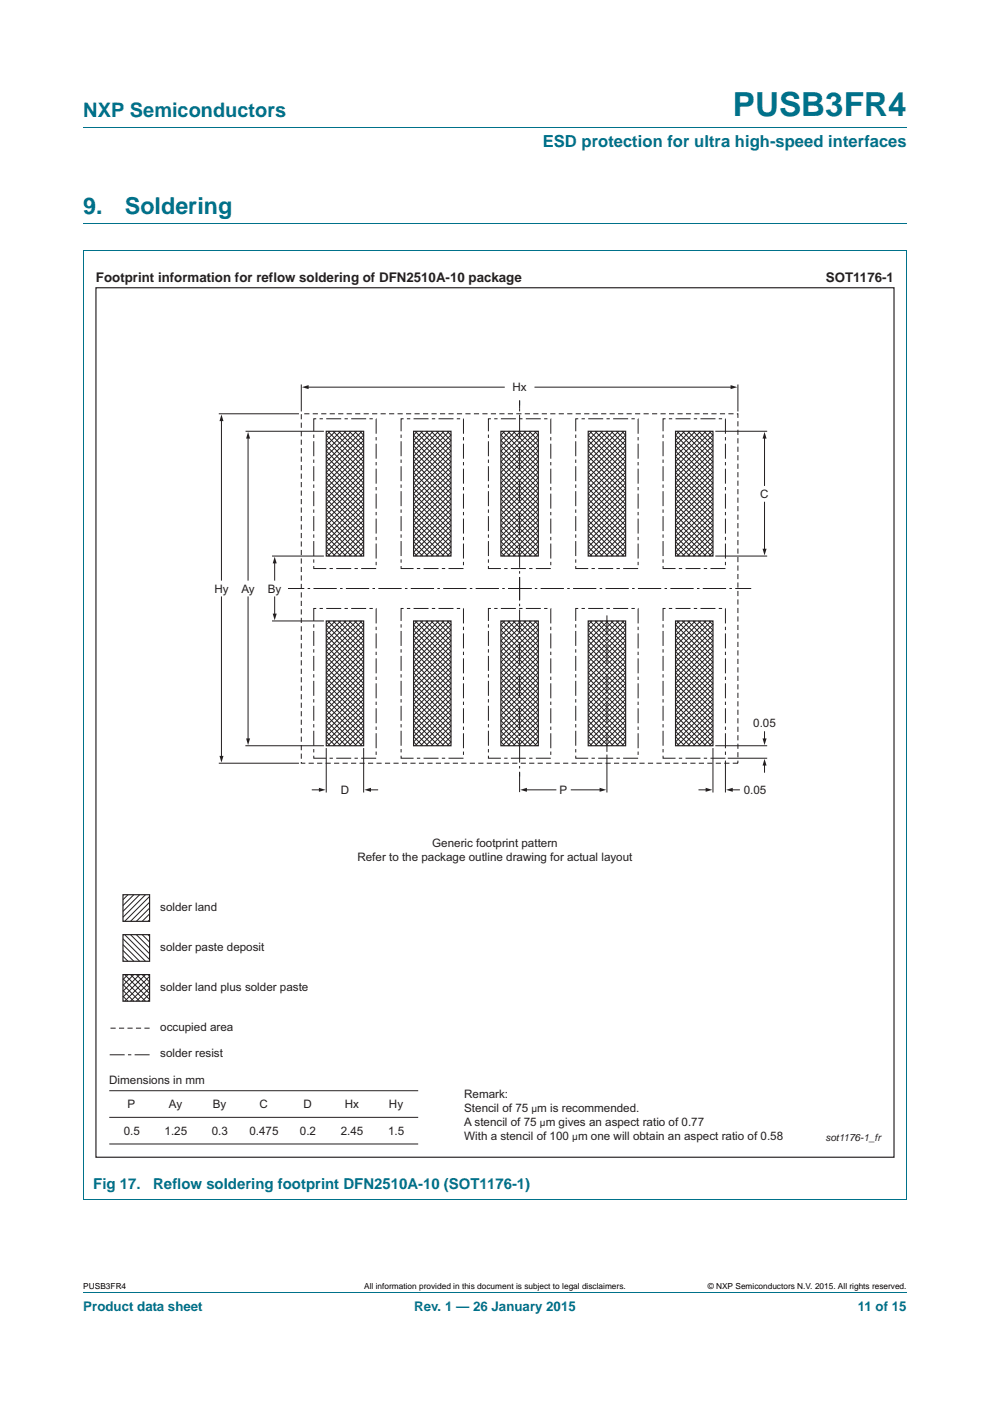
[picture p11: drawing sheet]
<svg xmlns="http://www.w3.org/2000/svg" width="210mm" height="297mm" viewBox="0 0 210 297" stroke-linecap="round" stroke-linejoin="round" font-family="sans-serif">
<path d="M17.7 27h174.6M17.6 53.1h174.7M17.7 47.4h174.6M17.7 53.1v201.2M192.3 53.1v201.2M17.6 254.3h174.7M17.7 273.9h174.6" fill="none" stroke="#00718a" stroke-width=".21"/>
<path d="M20.4 61h169.2v184.4h-169.2zM26.1 189.7h5.6v5.6h-5.6zM26.1 198.2h5.6v5.6h-5.6zM26.1 206.6h5.6v5.7h-5.6z" fill="none" stroke="#231f20" stroke-width=".25"/>
<path d="M31.7 218h-8.5" fill="none" stroke="#231f20" stroke-width=".21" stroke-dasharray="1.1 .7" stroke-linecap="butt"/>
<path d="M31.7 223.6h-8.5" fill="none" stroke="#231f20" stroke-width=".21" stroke-dasharray="3.2 .7 .7 .7" stroke-linecap="butt"/>
<g fill="none" stroke="#231f20" stroke-width=".21">
<path d="M69.2 99l7.9 7.9M69.2 95.6l7.9 8M69.5 91.4l7.6 7.6M70 91.4l-.8 .9 7.9 7.9M70.7 91.4l6.4 6.5M71.1 91.4l-1.9 2 7.9 7.9M71.8 91.4l5.3 5.4M72.3 91.4l-3.1 3.1 7.9 7.9M72.9 91.4l4.2 4.3M73.4 91.4l-4.2 4.2M74 91.4l3.1 3.1M74.5 91.4l-5.3 5.4 7.9 7.9"/>
<path d="M75.2 91.4l1.9 2M75.7 91.4l-6.5 6.5 7.9 7.9M76.3 91.4l.8 .9M76.8 91.4l-7.6 7.6M77.1 93.3l-7.9 8 7.9 7.9M77.1 94.5l-7.9 7.9 7.9 7.9M77.1 95.6l-7.9 7.9M77.1 96.7l-7.9 8 7.9 7.9M77.1 97.9l-7.9 7.9 7.9 7.9M77.1 99l-7.9 7.9M77.2 92.2l-8 8 7.9 7.9M87.7 99l8 7.9"/>
<path d="M87.7 95.6l8 8M88 91.4l7.7 7.6M88.5 91.4l-.8 .9 8 7.9M89.2 91.4l6.5 6.5M89.7 91.4l-2 2 8 7.9M90.3 91.4l5.4 5.4M90.8 91.4l-3.1 3.1 8 7.9M91.4 91.4l4.3 4.3M91.9 91.4l-4.2 4.2M92.6 91.4l3.1 3.1M93.1 91.4l-5.4 5.4 8 7.9M93.7 91.4l2 2"/>
<path d="M94.2 91.4l-6.5 6.5 8 7.9M94.8 91.4l.9 .9M95.3 91.4l-7.6 7.6M95.7 93.3l-8 8 8 7.9M95.7 94.5l-8 7.9 8 7.9M95.7 95.6l-8 7.9M95.7 96.7l-8 8 8 7.9M95.7 97.9l-8 7.9 8 7.9M95.7 99l-8 7.9M95.7 92.2l-8 8 8 7.9M106.2 99l8 7.9M106.2 95.6l8 8"/>
<path d="M106.6 91.4l7.6 7.6M107.1 91.4l-.9 .9 8 7.9M107.7 91.4l6.5 6.5M108.2 91.4l-2 2 8 7.9M108.8 91.4l5.4 5.4M109.3 91.4l-3.1 3.1 8 7.9M110 91.4l4.2 4.3M110.4 91.4l-4.2 4.2M111.1 91.4l3.1 3.1M111.6 91.4l-5.4 5.4 8 7.9M112.2 91.4l2 2M112.7 91.4l-6.5 6.5 8 7.9"/>
<path d="M113.3 91.4l.9 .9M113.5 82.1h41.7M113.8 91.4l-7.6 7.6M114.2 93.3l-8 8 8 7.9M114.2 94.5l-8 7.9 8 7.9M114.2 95.6l-8 7.9M114.2 96.7l-8 8 8 7.9M114.2 97.9l-8 7.9 8 7.9M114.2 99l-8 7.9M114.2 92.2l-8 8 8 7.9M124.8 99l7.9 7.9M124.8 95.6l7.9 8"/>
<path d="M125.1 91.4l7.6 7.6M125.6 91.4l-.8 .9 7.9 7.9M126.2 91.4l6.5 6.5M126.7 91.4l-1.9 2 7.9 7.9M127.3 91.4l5.4 5.4M127.8 91.4l-3 3.1 7.9 7.9M128.5 91.4l4.2 4.3M129 91.4l-4.2 4.2M129.6 91.4l3.1 3.1M130.1 91.4l-5.3 5.4 7.9 7.9M130.7 91.4l2 2M131.2 91.4l-6.4 6.5 7.9 7.9"/>
<path d="M131.9 91.4l.8 .9M132.4 91.4l-7.6 7.6M132.7 93.3l-7.9 8 7.9 7.9M132.7 94.5l-7.9 7.9 7.9 7.9M132.7 95.6l-7.9 7.9M132.7 96.7l-7.9 8 7.9 7.9M132.7 97.9l-7.9 7.9 7.9 7.9M132.7 99l-7.9 7.9M132.8 92.2l-8 8 7.9 7.9M143.3 99l7.9 7.9M143.3 95.6l7.9 8M143.6 91.4l7.6 7.6"/>
<path d="M144.1 91.4l-.8 .9 7.9 7.9M144.7 91.4l6.5 6.5M145.2 91.4l-1.9 2 7.9 7.9M145.9 91.4l5.3 5.4M146.4 91.4l-3.1 3.1 7.9 7.9M147 91.4l4.2 4.3M147.5 91.4l-4.2 4.2M148.1 91.4l3.1 3.1M148.6 91.4l-5.3 5.4 7.9 7.9M149.3 91.4l1.9 2M149.7 91.4l-6.4 6.5 7.9 7.9M150.4 91.4l.8 .9"/>
<path d="M150.9 91.4l-7.6 7.6M151.2 93.3l-7.9 8 7.9 7.9M151.2 94.5l-7.9 7.9 7.9 7.9M151.2 95.6l-7.9 7.9M151.2 96.7l-7.9 8 7.9 7.9M151.2 97.9l-7.9 7.9 7.9 7.9M151.2 99l-7.9 7.9M151.3 92.2l-8 8 7.9 7.9M69.2 106.9l7.9 8M69.2 103.5l7.9 8M69.2 111.4l6.5 6.5M69.2 114.8l3.1 3.1"/>
<path d="M77.1 100.1l-7.9 8 7.9 7.9M77.1 101.3l-7.9 7.9 8 8M77.1 102.4l-7.9 7.9 7.6 7.6M77.1 103.5l-7.9 7.9M77.1 104.6l-7.9 8 5.3 5.3M77.1 105.8l-7.9 7.9 4.2 4.2M77.1 106.9l-7.9 7.9M77.1 108l-7.9 8 1.9 1.9M77.1 109.2l-7.9 7.9 .8 .8M77.1 110.3l-7.6 7.6M77.1 111.4l-6.4 6.5M77.1 112.5l-5.3 5.4"/>
<path d="M77.1 114.8l-3.1 3.1M77.1 115.9l-1.9 2M77.1 117.1l-.8 .8M77.1 113.7l-4.2 4.2M87.7 111.4l6.5 6.5M87.7 106.9l8 8M87.7 103.5l8 8M87.7 114.8l3.1 3.1M95.7 100.1l-8 8 8 7.9M95.7 101.3l-8 7.9 8 8M95.7 102.4l-8 7.9 7.6 7.6M95.7 103.5l-8 7.9"/>
<path d="M95.7 104.6l-8 8 5.4 5.3M95.7 105.8l-8 7.9 4.2 4.2M95.7 106.9l-8 7.9M95.7 108l-8 8 2 1.9M95.7 109.2l-8 7.9 .8 .8M95.7 110.3l-7.7 7.6M95.7 111.4l-6.5 6.5M95.7 112.5l-5.4 5.4M95.7 114.8l-3.1 3.1M95.7 115.9l-2 2M95.7 117.1l-.9 .8M95.7 113.7l-4.3 4.2"/>
<path d="M106.2 111.4l6.5 6.5M106.2 106.9l8 8M106.2 103.5l8 8M106.2 114.8l3.1 3.1M114.2 112.5l-5.4 5.4M114.2 100.1l-8 8 8 7.9M114.2 101.3l-8 7.9 8 8M114.2 102.4l-8 7.9 7.6 7.6M114.2 103.5l-8 7.9M114.2 104.6l-8 8 5.4 5.3M114.2 105.8l-8 7.9 4.2 4.2M114.2 106.9l-8 7.9"/>
<path d="M114.2 108l-8 8 2 1.9M114.2 109.2l-8 7.9 .9 .8M114.2 110.3l-7.6 7.6M114.2 111.4l-6.5 6.5M114.2 114.8l-3.1 3.1M114.2 115.9l-2 2M114.2 117.1l-.9 .8M114.2 113.7l-4.2 4.2M124.8 111.4l6.4 6.5M124.8 106.9l7.9 8M124.8 103.5l7.9 8M124.8 114.8l3 3.1"/>
<path d="M132.7 103.5l-7.9 7.9M132.7 100.1l-7.9 8 7.9 7.9M132.7 101.3l-7.9 7.9 8 8M132.7 102.4l-7.9 7.9 7.6 7.6M132.7 104.6l-7.9 8 5.3 5.3M132.7 105.8l-7.9 7.9 4.2 4.2M132.7 106.9l-7.9 7.9M132.7 108l-7.9 8 1.9 1.9M132.7 109.2l-7.9 7.9 .8 .8M132.7 110.3l-7.6 7.6M132.7 111.4l-6.5 6.5M132.7 112.5l-5.4 5.4"/>
<path d="M132.7 114.8l-3.1 3.1M132.7 115.9l-2 2M132.7 117.1l-.8 .8M132.7 113.7l-4.2 4.2M143.3 111.4l6.4 6.5M143.3 106.9l7.9 8M143.3 103.5l7.9 8M143.3 114.8l3.1 3.1M151.2 100.1l-7.9 8 7.9 7.9M151.2 101.3l-7.9 7.9 8 8M151.2 102.4l-7.9 7.9 7.6 7.6M151.2 103.5l-7.9 7.9"/>
<path d="M151.2 104.6l-7.9 8 5.3 5.3M151.2 105.8l-7.9 7.9 4.2 4.2M151.2 106.9l-7.9 7.9M151.2 108l-7.9 8 1.9 1.9M151.2 109.2l-7.9 7.9 .8 .8M151.2 110.3l-7.6 7.6M151.2 111.4l-6.5 6.5M151.2 112.5l-5.3 5.4M151.2 114.8l-3.1 3.1M151.2 115.9l-1.9 2M151.2 117.1l-.8 .8M151.2 113.7l-4.2 4.2"/>
<path d="M69.2 138.1l7.9 7.9M69.2 133.6l7.9 7.9M69.5 131.7l7.6 7.6M70 131.7l-.8 .8 7.9 7.9M70.7 131.7l6.4 6.4M71.1 131.7l-1.9 1.9M71.8 131.7l5.3 5.3M72.3 131.7l-3.1 3 7.9 8M72.9 131.7l4.2 4.2M73.4 131.7l-4.2 4.2 7.9 7.9M74 131.7l3.1 3M74.5 131.7l-5.3 5.3 7.9 7.9"/>
<path d="M75.2 131.7l1.9 1.9M75.7 131.7l-6.5 6.4M76.3 131.7l.8 .8M76.8 131.7l-7.6 7.5 7.9 8M77.1 133.6l-7.9 7.9M77.1 134.7l-7.9 7.9 7.9 8M77.1 135.8l-7.9 8 7.9 7.9M77.1 137l-7.9 7.9M77.1 138.1l-7.9 7.9M77.1 139.2l-7.9 7.9 7.9 8M77.2 132.4l-8 8 7.9 7.9M87.7 138.1l8 7.9"/>
<path d="M87.7 133.6l8 7.9M88 131.7l7.7 7.6M88.5 131.7l-.8 .8 8 7.9M89.2 131.7l6.5 6.4M89.7 131.7l-2 1.9M90.3 131.7l5.4 5.3M90.8 131.7l-3.1 3 8 8M91.4 131.7l4.3 4.2M91.9 131.7l-4.2 4.2 8 7.9M92.6 131.7l3.1 3M93.1 131.7l-5.4 5.3 8 7.9M93.7 131.7l2 1.9"/>
<path d="M94.2 131.7l-6.5 6.4M94.8 131.7l.9 .8M95.3 131.7l-7.6 7.5 8 8M95.7 138.1l-8 7.9M95.7 133.6l-8 7.9M95.7 134.7l-8 7.9 8 8M95.7 135.8l-8 8 8 7.9M95.7 137l-8 7.9M95.7 139.2l-8 7.9 8 8M95.7 132.4l-8 8 8 7.9M106.2 138.1l8 7.9M106.2 133.6l8 7.9"/>
<path d="M106.6 131.7l7.6 7.6M107.1 131.7l-.9 .8 8 7.9M107.7 131.7l6.5 6.4M108.2 131.7l-2 1.9M108.8 131.7l5.4 5.3M109.3 131.7l-3.1 3 8 8M110 131.7l4.2 4.2M110.4 131.7l-4.2 4.2 8 7.9M111.1 131.7l3.1 3M111.6 131.7l-5.4 5.3 8 7.9M112.2 131.7l2 1.9M112.7 131.7l-6.5 6.4"/>
<path d="M113.3 131.7l.9 .8M113.8 131.7l-7.6 7.5 8 8M114.2 133.6l-8 7.9M114.2 134.7l-8 7.9 8 8M114.2 135.8l-8 8 8 7.9M114.2 137l-8 7.9 8 7.9M114.2 138.1l-8 7.9M114.2 139.2l-8 7.9 8 8M114.2 132.4l-8 8 8 7.9M124.8 138.1l7.9 7.9M124.8 133.6l7.9 7.9M125.1 131.7l7.6 7.6"/>
<path d="M125.6 131.7l-.8 .8 7.9 7.9M126.2 131.7l6.5 6.4M126.7 131.7l-1.9 1.9M127.3 131.7l5.4 5.3M127.8 131.7l-3 3 7.9 8M128.5 131.7l4.2 4.2M129 131.7l-4.2 4.2 7.9 7.9M129.6 131.7l3.1 3M130.1 131.7l-5.3 5.3 7.9 7.9M130.7 131.7l2 1.9M131.2 131.7l-6.4 6.4M131.9 131.7l.8 .8"/>
<path d="M132.4 131.7l-7.6 7.5 7.9 8M132.7 133.6l-7.9 7.9M132.7 134.7l-7.9 7.9 7.9 8M132.7 135.8l-7.9 8 7.9 7.9M132.7 137l-7.9 7.9 7.9 7.9M132.7 138.1l-7.9 7.9M132.7 139.2l-7.9 7.9 7.9 8M132.8 132.4l-8 8 7.9 7.9M143.3 138.1l7.9 7.9M143.3 133.6l7.9 7.9M143.6 131.7l7.6 7.6M144.1 131.7l-.8 .8 7.9 7.9"/>
<path d="M144.7 131.7l6.5 6.4M145.2 131.7l-1.9 1.9M145.9 131.7l5.3 5.3M146.4 131.7l-3.1 3 7.9 8M147 131.7l4.2 4.2M147.5 131.7l-4.2 4.2 7.9 7.9M148.1 131.7l3.1 3M148.6 131.7l-5.3 5.3 7.9 7.9M149.3 131.7l1.9 1.9M149.7 131.7l-6.4 6.4M150.4 131.7l.8 .8M150.9 131.7l-7.6 7.5 7.9 8"/>
<path d="M151.2 133.6l-7.9 7.9M151.2 134.7l-7.9 7.9 7.9 8M151.2 135.8l-7.9 8 7.9 7.9M151.2 137l-7.9 7.9 7.9 7.9M151.2 138.1l-7.9 7.9M151.2 139.2l-7.9 7.9 7.9 8M151.3 132.4l-8 8 7.9 7.9M69.2 146l7.9 7.9M69.2 144.9l7.9 7.9M69.2 141.5l7.9 7.9M69.2 149.4l8 8M69.2 152.8l5.3 5.3"/>
<path d="M69.2 157.3l.8 .8M77.1 147.1l-7.9 8 3.1 3M77.1 140.3l-7.9 8 7.9 7.9M77.1 141.5l-7.9 7.9M77.1 142.6l-7.9 7.9 7.6 7.6M77.1 143.7l-7.9 8 6.5 6.4M77.1 144.9l-7.9 7.9M77.1 146l-7.9 7.9 4.2 4.2M77.1 148.2l-7.9 8 1.9 1.9M77.1 149.4l-7.9 7.9M77.1 150.5l-7.6 7.6M77.1 151.6l-6.4 6.5"/>
<path d="M77.1 152.8l-5.3 5.3M77.1 155l-3.1 3.1M77.1 156.1l-1.9 2M77.1 157.3l-.8 .8M77.1 153.9l-4.2 4.2M87.7 146l8 7.9M87.7 144.9l8 7.9M87.7 141.5l8 7.9M87.7 149.4l8 8M87.7 152.8l5.4 5.3M87.7 157.3l.8 .8M95.7 140.3l-8 8 8 7.9"/>
<path d="M95.7 141.5l-8 7.9M95.7 142.6l-8 7.9 7.6 7.6M95.7 143.7l-8 8 6.5 6.4M95.7 144.9l-8 7.9M95.7 146l-8 7.9 4.2 4.2M95.7 147.1l-8 8 3.1 3M95.7 148.2l-8 8 2 1.9M95.7 149.4l-8 7.9M95.7 150.5l-7.7 7.6M95.7 151.6l-6.5 6.5M95.7 152.8l-5.4 5.3M95.7 155l-3.1 3.1"/>
<path d="M95.7 156.1l-2 2M95.7 157.3l-.9 .8M95.7 153.9l-4.3 4.2M106.2 146l8 7.9M106.2 149.4l8 8M106.2 152.8l5.4 5.3M106.2 153.9l4.2 4.2M106.2 157.3l.9 .8M106.2 141.5l8 7.9M114.2 140.3l-8 8 8 7.9M114.2 141.5l-8 7.9M114.2 142.6l-8 7.9 7.6 7.6"/>
<path d="M114.2 143.7l-8 8 6.5 6.4M114.2 144.9l-8 7.9M114.2 146l-8 7.9M114.2 147.1l-8 8 3.1 3M114.2 148.2l-8 8 2 1.9M114.2 149.4l-8 7.9M114.2 150.5l-7.6 7.6M114.2 151.6l-6.5 6.5M114.2 152.8l-5.4 5.3M114.2 155l-3.1 3.1M114.2 156.1l-2 2M114.2 157.3l-.9 .8"/>
<path d="M114.2 153.9l-4.2 4.2M124.8 146l7.9 7.9M124.8 141.5l7.9 7.9M124.8 149.4l8 8M124.8 152.8l5.3 5.3M124.8 153.9l4.2 4.2M124.8 157.3l.8 .8M132.7 140.3l-7.9 8 7.9 7.9M132.7 141.5l-7.9 7.9M132.7 142.6l-7.9 7.9 7.6 7.6M132.7 143.7l-7.9 8 6.4 6.4M132.7 144.9l-7.9 7.9"/>
<path d="M132.7 146l-7.9 7.9M132.7 147.1l-7.9 8 3 3M132.7 148.2l-7.9 8 1.9 1.9M132.7 149.4l-7.9 7.9M132.7 150.5l-7.6 7.6M132.7 151.6l-6.5 6.5M132.7 152.8l-5.4 5.3M132.7 155l-3.1 3.1M132.7 156.1l-2 2M132.7 157.3l-.8 .8M132.7 153.9l-4.2 4.2M143.3 146l7.9 7.9"/>
<path d="M143.3 141.5l7.9 7.9M143.3 149.4l8 8M143.3 152.8l5.3 5.3M143.3 153.9l4.2 4.2M143.3 157.3l.8 .8M151.2 140.3l-7.9 8 7.9 7.9M151.2 141.5l-7.9 7.9M151.2 142.6l-7.9 7.9 7.6 7.6M151.2 143.7l-7.9 8 6.4 6.4M151.2 144.9l-7.9 7.9M151.2 146l-7.9 7.9M151.2 147.1l-7.9 8 3.1 3"/>
<path d="M151.2 148.2l-7.9 8 1.9 1.9M151.2 149.4l-7.9 7.9M151.2 150.5l-7.6 7.6M151.2 151.6l-6.5 6.5M151.2 152.8l-5.3 5.3M151.2 155l-3.1 3.1M151.2 156.1l-1.9 2M151.2 157.3l-.8 .8M151.2 153.9l-4.2 4.2M26.1 199l4.8 4.8M26.4 198.2l5.3 5.2M27.1 189.7l-1 1.1"/>
<path d="M27.7 198.2l4 4M28.4 189.7l-2.3 2.3M28.9 198.2l2.8 2.8M29.6 189.7l-3.5 3.5M30.2 198.2l1.5 1.5M30.9 189.7l-4.8 4.8M31.4 198.2l.3 .3M31.7 190.1l-5.3 5.2M31.7 192.5l-2.8 2.8M31.7 195l-.3 .3M31.7 191.3l-4 4M31.7 193.8l-1.5 1.5"/>
<path d="M26.1 202.8l1 1M26.1 200.3l3.5 3.5M26.1 201.5l2.3 2.3M26.1 211.2l1 1.1M26.1 207.5l4.8 4.8M26.1 208.7l3.5 3.6M26.1 210l2.3 2.3M26.4 206.6l5.3 5.3M27.1 206.6l-1 1.1M27.7 206.6l4 4.1M28.4 206.6l-2.3 2.3M28.9 206.6l2.8 2.8-2.8 2.9"/>
<path d="M29.6 206.6l-3.5 3.6M30.2 206.6l1.5 1.6-4 4.1M30.9 206.6l-4.8 4.8M31.4 206.6l.3 .4M31.7 207l-5.3 5.3M31.7 211.9l-.3 .4M31.7 210.7l-1.5 1.6"/>
</g>
<path d="M107.8 124.8h51.5M110.2 122.4v42.2M110.2 127.3v-42.4M112.7 124.8h-51.6" fill="none" stroke="#231f20" stroke-width=".21" stroke-dasharray="4.9 .7 .5 .7" stroke-linecap="butt"/>
<path d="M155 81.7l1.4 .4-1.4 .4z" fill="#231f20"/>
<path d="M162.2 106.5v10.1" fill="none" stroke="#231f20" stroke-width=".21"/>
<path d="M161.7 116.3h.9l-.4 1.5z" fill="#231f20"/>
<path d="M58.3 126.6v3.8" fill="none" stroke="#231f20" stroke-width=".21"/>
<path d="M57.8 130.1h.9l-.4 1.4z" fill="#231f20"/>
<path d="M47 126.6v33.9" fill="none" stroke="#231f20" stroke-width=".21"/>
<path d="M46.6 160.3h.8l-.4 1.4z" fill="#231f20"/>
<path d="M47 89v34" fill="none" stroke="#231f20" stroke-width=".21"/>
<path d="M47 87.9l.4 1.4h-.8z" fill="#231f20"/>
<path d="M162.2 92.7v10.2" fill="none" stroke="#231f20" stroke-width=".21"/>
<path d="M162.2 91.6l.4 1.4h-.9z" fill="#231f20"/>
<path d="M58.3 119.2v3.8" fill="none" stroke="#231f20" stroke-width=".21"/>
<path d="M58.3 118l.4 1.4h-.9z" fill="#231f20"/>
<path d="M162.2 155.1v1.7" fill="none" stroke="#231f20" stroke-width=".21"/>
<path d="M161.7 156.6h.9l-.4 1.4z" fill="#231f20"/>
<path d="M162.2 162v1.7" fill="none" stroke="#231f20" stroke-width=".21"/>
<path d="M162.2 160.9l.4 1.4h-.9z" fill="#231f20"/>
<path d="M65.2 82.1h41.8" fill="none" stroke="#231f20" stroke-width=".21"/>
<path d="M64 82.1l1.5-.4v.8z" fill="#231f20"/>
<path d="M121.2 167.5h6.3" fill="none" stroke="#231f20" stroke-width=".21"/>
<path d="M127.2 167l1.4 .5-1.4 .4z" fill="#231f20"/>
<path d="M111.5 167.5h6.4" fill="none" stroke="#231f20" stroke-width=".21"/>
<path d="M110.3 167.5l1.5-.5v.9z" fill="#231f20"/>
<path d="M66.2 167.5h1.7" fill="none" stroke="#231f20" stroke-width=".21"/>
<path d="M67.6 167l1.5 .5-1.5 .4z" fill="#231f20"/>
<path d="M78.4 167.5h1.7" fill="none" stroke="#231f20" stroke-width=".21"/>
<path d="M77.3 167.5l1.4-.5v.9z" fill="#231f20"/>
<path d="M63.9 87.7h92.6v74.1h-92.6z" fill="none" stroke="#231f20" stroke-width=".21" stroke-dasharray="1.1 .7" stroke-linecap="butt"/>
<path d="M69.2 91.4h7.9v26.5h-7.9zM87.7 91.4h8v26.5h-8zM106.2 91.4h8v26.5h-8zM124.8 91.4h7.9v26.5h-7.9zM143.3 91.4h7.9v26.5h-7.9zM69.2 131.7h7.9v26.4h-7.9zM87.7 131.7h8v26.4h-8zM106.2 131.7h8v26.4h-8zM124.8 131.7h7.9v26.4h-7.9zM143.3 131.7h7.9v26.4h-7.9z" fill="none" stroke="#231f20" stroke-width=".25"/>
<path d="M66.6 88.8h13.2v31.7h-13.2zM85.1 88.8h13.2v31.7h-13.2zM103.6 88.8h13.2v31.7h-13.2zM122.1 88.8h13.2v31.7h-13.2zM140.6 88.8h13.3v31.7h-13.3zM66.6 129h13.2v31.8h-13.2zM85.1 129h13.2v31.8h-13.2zM103.6 129h13.2v31.8h-13.2zM122.1 129h13.2v31.8h-13.2zM140.6 129h13.3v31.8h-13.3z" fill="none" stroke="#231f20" stroke-width=".21" stroke-dasharray="3.2 .7 .7 .7" stroke-linecap="butt"/>
<path d="M110.2 84.9v1.8M151.7 158.1h11M148.3 167.5h1.7M154.4 160.8h8.3" fill="none" stroke="#231f20" stroke-width=".21"/>
<path d="M128.7 130.5v28.9" fill="none" stroke="#231f20" stroke-width=".21" stroke-dasharray="4.2 .7 .5 .7" stroke-linecap="butt"/>
<path d="M149.7 167l1.4 .5-1.4 .4z" fill="#231f20"/>
<path d="M155.1 167.5h1.7" fill="none" stroke="#231f20" stroke-width=".21"/>
<path d="M154 167.5l1.4-.5v.9z" fill="#231f20"/>
<g fill="none" stroke="#231f20" stroke-width=".21">
<path d="M46.4 87.7h17M63.9 81.5v5.7M151.7 91.4h11M156.5 81.5v5.7M57.7 117.9h11M151.7 117.9h11M52.6 126.6v30.2M57.7 131.7h11M69.2 158.6v9.4M77.1 158.6v9.4M128.7 160v8M151.2 158.6v9.4"/>
<path d="M46.4 161.8h17M110.2 163.7v4.2M153.9 161.3v6.7"/>
</g>
<path d="M52.2 156.6h.8l-.4 1.4z" fill="#231f20"/>
<path d="M52.6 92.7v30.3" fill="none" stroke="#231f20" stroke-width=".21"/>
<path d="M52.6 91.6l.4 1.4h-.8z" fill="#231f20"/>
<path d="M52.1 91.4h16.6M52.1 158.1h16.6M23.2 231.3h65.5M23.2 236.9h65.5M23.2 242.5h65.5" fill="none" stroke="#231f20" stroke-width=".21"/>
<text font-size="7" fill="#00718a" x="155.5" y="24.6">PUSB3FR4</text>
<g font-size="4.9" fill="#00718a">
<text x="17.7" y="45.4">9.</text>
<text x="26.5" y="45.4">Soldering</text>
</g>
<text font-size="4.2" fill="#00718a" x="17.7" y="24.9">NXP Semiconductors</text>
<text font-size="3.5" fill="#00718a" x="115.1" y="31.1">ESD protection for ultra high-speed interfaces</text>
<g font-size="3.2" fill="#00718a">
<text x="19.8" y="252.2">Fig 17.</text>
<text x="32.5" y="252.2">Reflow soldering footprint DFN2510A-10 (SOT1176-1)</text>
</g>
<g font-size="2.8" fill="#231f20">
<text x="20.4" y="59.7">Footprint information for reflow soldering of DFN2510A-10 package</text>
<text x="175.2" y="59.7">SOT1176-1</text>
</g>
<g font-size="2.8" fill="#00718a">
<text x="17.7" y="277.9">Product data sheet</text>
<text x="87.8" y="277.9">Rev. 1 — 26 January 2015</text>
<text x="181.9" y="277.9">11 of 15</text>
</g>
<g font-size="2.5" fill="#231f20">
<text x="108.7" y="83">Hx</text>
<text x="161.3" y="105.5">C</text>
<text x="45.5" y="125.6">Hy</text>
<text x="51.2" y="125.6">Ay</text>
<text x="56.8" y="125.6">By</text>
<text x="159.8" y="154.1">0.05</text>
<text x="72.3" y="168.3">D</text>
<text x="118.7" y="168.3">P</text>
<text x="157.7" y="168.3">0.05</text>
<text x="91.7" y="179.5">Generic footprint pattern</text>
<text x="75.8" y="182.5">Refer to the package outline drawing for actual layout</text>
<text x="34" y="193.2">solder land</text>
<text x="34" y="201.6">solder paste deposit</text>
<text x="34" y="210.1">solder land plus solder paste</text>
<text x="34" y="218.6">occupied area</text>
<text x="34" y="224.2">solder resist</text>
<text x="23.2" y="229.8">Dimensions in mm</text>
<text x="98.5" y="232.8">Remark:</text>
<text x="27.1" y="234.9">P</text>
<text x="35.8" y="234.9">Ay</text>
<text x="45.1" y="234.9">By</text>
<text x="55.1" y="234.9">C</text>
<text x="64.4" y="234.9">D</text>
<text x="73.1" y="234.9">Hx</text>
<text x="82.5" y="234.9">Hy</text>
<text x="98.5" y="235.8">Stencil of 75</text>
<text x="98.5" y="238.8">A stencil of 75</text>
<text x="114" y="235.8">m is recommended.</text>
<text x="115.7" y="238.8">m gives an aspect ratio of 0.77</text>
<text x="26.2" y="240.6">0.5</text>
<text x="34.9" y="240.6">1.25</text>
<text x="44.9" y="240.6">0.3</text>
<text x="52.9" y="240.6">0.475</text>
<text x="63.6" y="240.6">0.2</text>
<text x="72.3" y="240.6">2.45</text>
<text x="82.3" y="240.6">1.5</text>
<text x="98.5" y="241.7">With a stencil of 100</text>
<text x="122.6" y="241.7">m one will obtain an aspect ratio of 0.58</text>
</g>
<g font-size="2.1" fill="#231f20">
<text x="112.7" y="235.8">μ</text>
<text x="114.5" y="238.8">μ</text>
<text x="121.4" y="241.7">μ</text>
<text x="175.1" y="241.9">sot1176-1_fr</text>
</g>
<g font-size="1.8">
<text x="17.7" y="273.3">PUSB3FR4</text>
<text x="77.3" y="273.3">All information provided in this document is subject to legal disclaimers.</text>
<text x="150.1" y="273.3">© NXP Semiconductors N.V. 2015. All rights reserved.</text>
</g>
</svg>
